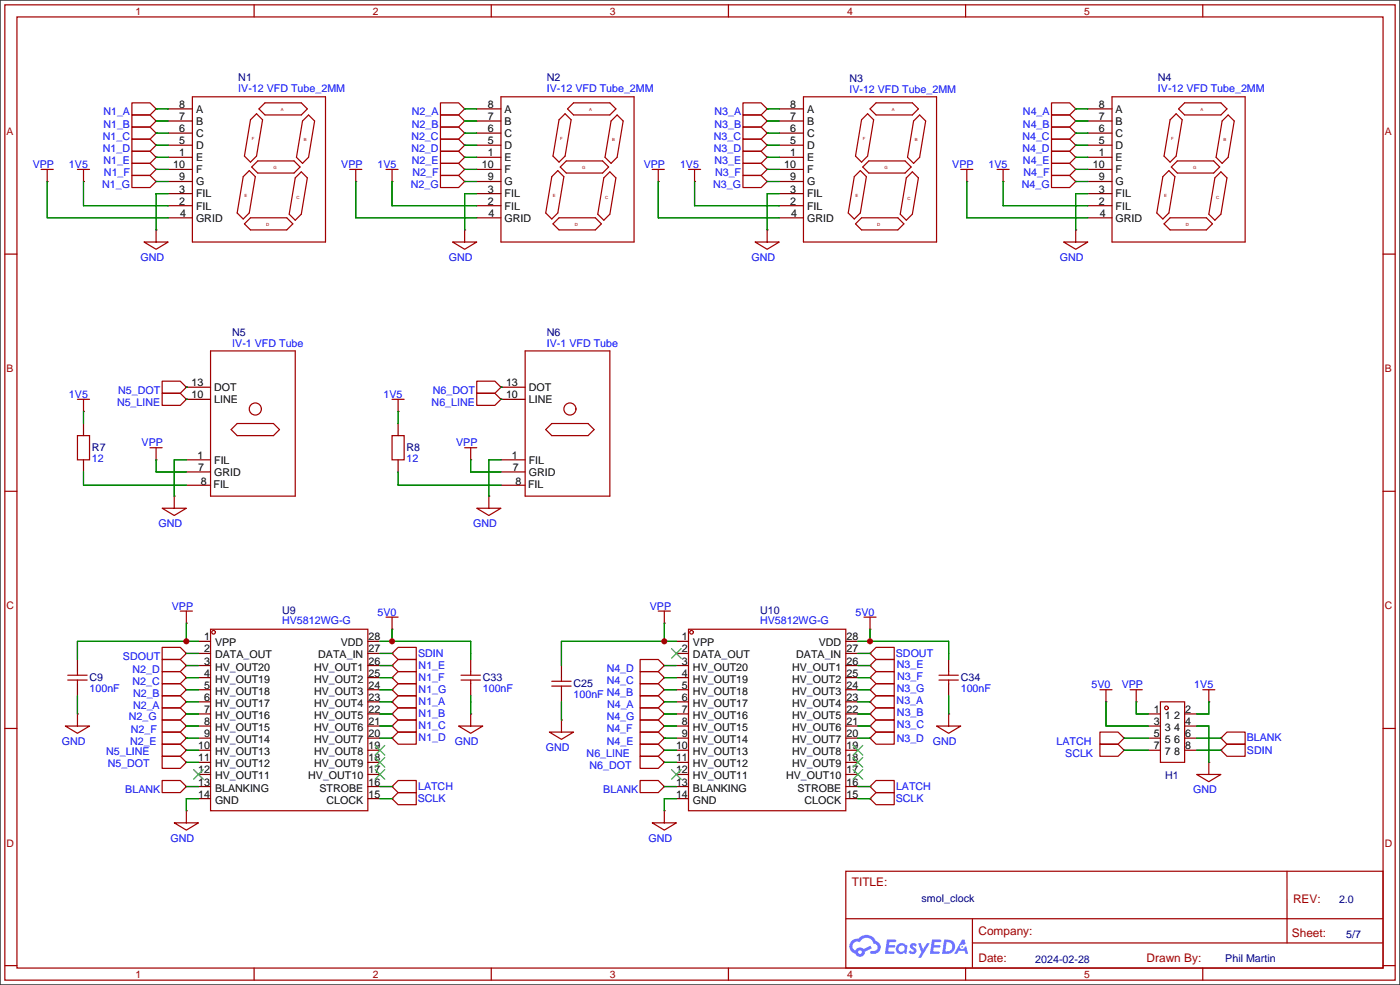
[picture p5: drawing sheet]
<svg xmlns="http://www.w3.org/2000/svg" width="294mm" height="207mm" viewBox="0 0 294 207" stroke-linecap="round" stroke-linejoin="round" font-family="sans-serif">
<path d="M0 0h293.9v206.8h-293.9z" fill="#fff" stroke="#000" stroke-width=".25"/>
<g fill="none" stroke="#a10000" stroke-width=".25">
<path d="M1 1h291.9v204.7h-291.9zM3.6 3.6h286.7v199.6h-286.7zM53.3 1v2.6M103.1 1v2.6M152.9 1v2.6M202.7 1v2.6M252.5 1v2.6M1 53.3h2.6M290.3 53.3h2.6M1 103.1h2.6M290.3 103.1h2.6M1 152.9h2.6"/>
<path d="M290.3 152.9h2.6M177.5 182.9h112.8v20.3h-112.8zM177.6 192.8h112.6M204.1 197.9h86.1M204.1 192.8v10.2M270.2 182.9v15M1 202.7h2.6M53.3 203.2v2.5M103.1 203.2v2.5M152.9 203.2v2.5M202.7 203.2v2.5M252.5 203.2v2.5"/>
<path d="M290.3 202.7h2.6"/>
</g>
<g fill="#5487ff">
<path d="M191.2 198.1l.5-.1h.4l.4 .3-.3 .4a.34 .34 0 0 0-.3-.3 .34 .34 0 0 0-.3 .2v.1a.85 .85 0 0 1 .7 .6 .85 .85 0 0 1-.3 .9l-.7 .1-.6-.4 .4-.4 .5 .3 .2-.1v-.2a.88 .88 0 0 1-.6-1.4z"/>
<path d="M192.7 198h.6l.5 1.3 .7-1.3h.7l-1.9 3h-.6l.7-1.1z"/>
<path d="M186.2 197.2h1.7l.2 .2-.1 .3-1.3 .1-.1 .6h1.1l.2 .2-.2 .3h-1.2l-.1 .8h1.3l.1 .3-.1 .2h-1.9z"/>
<path d="M195.6 197.2h1.7l.3 .2-.1 .3-1.3 .1-.1 .6h1.1l.2 .2-.3 .3h-1.1l-.1 .8h1.2l.2 .3-.2 .2h-1.9z"/>
<path d="M202 197.2h.4l.3 .9-.4 .3a.5 .5 0 0 0-.8 .2 .5 .5 0 0 0 .3 .7 .5 .5 0 0 0 .7-.5l.3-.2 .4 1.6h-.5l-.2-.6h-1.2l-.4 .6h-.6z"/>
<path d="M198.2 197.2l-.4 3h.9a1.52 1.52 0 0 0 1.8-1.5 1.52 1.52 0 0 0-1.8-1.5zM198.7 197.8a1 1 0 0 1 1.2 1 1 1 0 0 1-1.3 .9h-.2z"/>
<path d="M188.3 198.4a1.11 1.11 0 0 0 0 1.5 1.11 1.11 0 0 0 1.5 .1l.5 .2 .2-1.6-.4-.2a1.07 1.07 0 0 0-1.8 0zM188.5 199.1a.7 .7 0 0 1 1.4 0 .7 .7 0 0 1-1.4 0z"/>
<path d="M178.8 197.5a1.57 1.57 0 0 0 .7 2.7 1.04 1.04 0 0 0 1.2 .6 1.04 1.04 0 0 0 .8-1l1.5-.8-.3-.5-1.4 .7a1.06 1.06 0 0 0-1.8 .3 1 1 0 0 1-.4-1.4 1 1 0 0 1 1.4-.3 1.53 1.53 0 0 1 1.6-.9 1.53 1.53 0 0 1 1.3 1.2 .82 .82 0 0 1 .8 1 .82 .82 0 0 1-1.2 .5 .31 .31 0 0 0-.4 .3 .31 .31 0 0 0 .3 .3 1.43 1.43 0 0 0 1.9-.9 1.43 1.43 0 0 0-.9-1.8 2.26 2.26 0 0 0-3.8-.5l-.8 .2zM180.1 199.9a.4 .4 0 0 1 .8 0 .4 .4 0 0 1-.8 0z"/>
<circle cx="202" cy="198.7" r=".19"/>
</g>
<g fill="none" stroke="#a10000" stroke-width=".25">
<path d="M8.6 35.6h2.6M9.9 35.6v2.5M16.3 35.6h2.5M17.5 35.6v2.5M27.7 21.6h3.8l1.3 1.3-1.3 1.2h-3.8zM27.7 24.1h3.8l1.3 1.3-1.3 1.3h-3.8zM27.7 26.7h3.8l1.3 1.2-1.3 1.3h-3.8zM27.7 29.2h3.8l1.3 1.3-1.3 1.3h-3.8zM27.7 31.8h3.8l1.3 1.2-1.3 1.3h-3.8zM27.7 34.3h3.8l1.3 1.3-1.3 1.2h-3.8zM27.7 36.8h3.8l1.3 1.3-1.3 1.3h-3.8zM40.4 20.3h27.9v30.5h-27.9z"/>
<path d="M52.3 35.8l1.3 1.3-1.3 7.6-1.2 1.3-1.3-1.3 1.3-7.6zM52.8 35.1l1.3-1.3h7.6l1.3 1.3-1.3 1.2h-7.6zM53.8 23.9l1.3 1.2-1.3 7.7-1.2 1.2-1.3-1.2 1.3-7.7zM54.4 22.9l1.2-1.3h7.6l1.3 1.3-1.3 1.2h-7.6zM63.2 36.1l1.3 1.2-1.3 7.7-1.2 1.2-1.3-1.2 1.3-7.7zM63.5 25.4l1.3-1.3 1.2 1.3-1.2 7.6-1.3 1.3-1.3-1.3zM73.4 35.6h2.5M74.7 35.6v2.5M81 35.6h2.6M82.3 35.6v2.5M92.5 36.8h3.8l1.2 1.3-1.2 1.3h-3.8zM92.5 34.3h3.8l1.2 1.3-1.2 1.2h-3.8z"/>
<path d="M92.5 31.8h3.8l1.2 1.2-1.2 1.3h-3.8zM92.5 29.2h3.8l1.2 1.3-1.2 1.3h-3.8zM92.5 26.7h3.8l1.2 1.2-1.2 1.3h-3.8zM92.5 24.1h3.8l1.2 1.3-1.2 1.3h-3.8zM92.5 21.6h3.8l1.2 1.3-1.2 1.2h-3.8zM105.2 20.3h27.9v30.5h-27.9zM117.1 35.8l1.3 1.3-1.3 7.6-1.3 1.3-1.2-1.3 1.2-7.6zM118.6 23.9l1.3 1.2-1.3 7.7-1.3 1.2-1.2-1.2 1.2-7.7zM118.9 33.8h7.6l1.3 1.3-1.3 1.2h-7.6l-1.3-1.2zM119.1 22.9l1.3-1.3h7.6l1.3 1.3-1.3 1.2h-7.6zM126.7 37.3l1.3-1.2 1.3 1.2-1.3 7.7-1.3 1.2-1.2-1.2zM128.3 25.4l1.2-1.3 1.3 1.3-1.3 7.6-1.2 1.3-1.3-1.3z"/>
<path d="M136.9 35.6h2.5M138.2 35.6v2.5M144.5 35.6h2.6M145.8 35.6v2.5M156 36.8h3.8l1.2 1.3-1.2 1.3h-3.8zM156 34.3h3.8l1.2 1.3-1.2 1.2h-3.8zM156 31.8h3.8l1.2 1.2-1.2 1.3h-3.8zM156 29.2h3.8l1.2 1.3-1.2 1.3h-3.8zM156 26.7h3.8l1.2 1.2-1.2 1.3h-3.8zM156 24.1h3.8l1.2 1.3-1.2 1.3h-3.8zM156 21.6h3.8l1.2 1.3-1.2 1.2h-3.8zM168.7 20.3h27.9v30.5h-27.9z"/>
<path d="M180.6 35.8l1.3 1.3-1.3 7.6-1.3 1.3-1.2-1.3 1.2-7.6zM181.1 35.1l1.3-1.3h7.6l1.3 1.3-1.3 1.2h-7.6zM182.1 23.9l1.3 1.2-1.3 7.7-1.3 1.2-1.2-1.2 1.2-7.7zM182.6 22.9l1.3-1.3h7.6l1.3 1.3-1.3 1.2h-7.6zM191.5 36.1l1.3 1.2-1.3 7.7-1.3 1.2-1.2-1.2 1.2-7.7zM191.8 25.4l1.2-1.3 1.3 1.3-1.3 7.6-1.2 1.3-1.3-1.3zM201.7 35.6h2.5M202.9 35.6v2.5M209.3 35.6h2.5M210.6 35.6v2.5M220.7 36.8h3.8l1.3 1.3-1.3 1.3h-3.8zM220.7 34.3h3.8l1.3 1.3-1.3 1.2h-3.8z"/>
<path d="M220.7 31.8h3.8l1.3 1.2-1.3 1.3h-3.8zM220.7 29.2h3.8l1.3 1.3-1.3 1.3h-3.8zM220.7 26.7h3.8l1.3 1.2-1.3 1.3h-3.8zM220.7 24.1h3.8l1.3 1.3-1.3 1.3h-3.8zM220.7 21.6h3.8l1.3 1.3-1.3 1.2h-3.8zM233.4 20.3h28v30.5h-28zM244.1 37.1l1.3-1.3 1.2 1.3-1.2 7.6-1.3 1.3-1.3-1.3zM246.9 23.9l1.3 1.2-1.3 7.7-1.3 1.2-1.3-1.2 1.3-7.7zM247.1 33.8h7.7l1.2 1.3-1.2 1.2h-7.7l-1.2-1.2zM248.7 21.6h7.6l1.3 1.3-1.3 1.2h-7.6l-1.3-1.2zM256.3 36.1l1.3 1.2-1.3 7.7-1.3 1.2-1.3-1.2 1.3-7.7zM257.8 24.1l1.3 1.3-1.3 7.6-1.3 1.3-1.2-1.3 1.2-7.6z"/>
<path d="M30.2 50.8h5.1l-2.5 1.5zM32.8 48.3v2.5M52.6 45.7h7.6l1.3 1.3-1.3 1.3h-7.6l-1.3-1.3zM95 50.8h5.1l-2.6 1.5zM97.5 48.3v2.5M116.1 47l1.2-1.3h7.7l1.2 1.3-1.2 1.3h-7.7zM158.5 50.8h5.1l-2.6 1.5zM161 48.3v2.5M180.8 45.7h7.7l1.2 1.3-1.2 1.3h-7.7l-1.2-1.3zM223.3 50.8h5l-2.5 1.5zM225.8 48.3v2.5M245.6 45.7h7.6l1.3 1.3-1.3 1.3h-7.6l-1.3-1.3z"/>
<path d="M44.2 73.7h17.8v30.4h-17.8zM110.2 73.7h17.8v30.4h-17.8zM16.3 91.4h2.5v5.1h-2.5zM16.3 83.8h2.5M17.5 83.8v2.6M31.5 94h2.5M32.8 94v2.5M34 82.6h3.8l1.3 1.2-1.3 1.3h-3.8zM34 80h3.8l1.3 1.3-1.3 1.3h-3.8zM48.5 90.2l1.3-1.3h7.6l1.3 1.3-1.3 1.2h-7.6zM82.3 91.4h2.5v5.1h-2.5zM82.3 83.8h2.5"/>
<path d="M83.6 83.8v2.6M97.5 94h2.6M98.8 94v2.5M100.1 82.6h3.8l1.3 1.2-1.3 1.3h-3.8zM100.1 80h3.8l1.3 1.3-1.3 1.3h-3.8zM114.6 90.2l1.2-1.3h7.6l1.3 1.3-1.3 1.2h-7.6zM34 106.7h5.1l-2.5 1.5zM36.6 104.1v2.6M100.1 106.7h5.1l-2.6 1.5zM102.6 104.1v2.6M34 135.9h3.8l1.3 1.3-1.3 1.2h-3.8zM34 138.4h3.8l1.3 1.3-1.3 1.3h-3.8z"/>
<path d="M37.8 128.3h2.6M39.1 128.3v2.5M44.2 132.1h33v38.1h-33zM81 129.5h2.6M82.3 139.7l1.3-1.3h3.8v2.6h-3.8zM82.3 137.2l1.3-1.3h3.8v2.5h-3.8zM82.3 129.5v2.6M134.4 138.4h3.8l1.2 1.3-1.2 1.3h-3.8zM138.2 128.3h2.5M139.4 128.3v2.5M144.5 132.1h33v38.1h-33zM181.4 129.5h2.5"/>
<path d="M182.6 137.2l1.3-1.3h3.8v2.5h-3.8zM182.6 139.7l1.3-1.3h3.8v2.6h-3.8zM182.6 129.5v2.6M13.7 152.4h5.1l-2.5 1.5zM14.2 142.7h4.1M14.2 141.7h4.1M16.3 141v.7M16.3 142.7v.8M16.3 149.9v2.5M34 153.7h3.8l1.3 1.2-1.3 1.3h-3.8zM34 151.1h3.8l1.3 1.3-1.3 1.3h-3.8zM34 148.6h3.8l1.3 1.3-1.3 1.2h-3.8z"/>
<path d="M34 141h3.8l1.3 1.2-1.3 1.3h-3.8zM34 143.5h3.8l1.3 1.3-1.3 1.3h-3.8zM34 146.1h3.8l1.3 1.2-1.3 1.3h-3.8zM34 156.2h3.8l1.3 1.3-1.3 1.3h-3.8zM34 158.8h3.8l1.3 1.2-1.3 1.3h-3.8zM82.3 142.2l1.3-1.2h3.8v2.5h-3.8zM82.3 144.8l1.3-1.3h3.8v2.6h-3.8zM82.3 154.9l1.3-1.2h3.8v2.5h-3.8zM82.3 149.9l1.3-1.3h3.8v2.5h-3.8zM82.3 152.4l1.3-1.3h3.8v2.6h-3.8zM82.3 147.3l1.3-1.2h3.8v2.5h-3.8zM96.3 152.4h5l-2.5 1.5z"/>
<path d="M96.8 142.7h4M96.8 141.7h4M98.8 141v.7M98.8 142.7v.8M98.8 149.9v2.5M115.3 153.7h5.1l-2.5 1.5zM115.8 144h4.1M115.8 143h4.1M117.9 142.2v.8M117.9 144v.8M117.9 151.1v2.6M134.4 153.7h3.8l1.2 1.2-1.2 1.3h-3.8z"/>
<path d="M134.4 151.1h3.8l1.2 1.3-1.2 1.3h-3.8zM134.4 148.6h3.8l1.2 1.3-1.2 1.2h-3.8zM134.4 146.1h3.8l1.2 1.2-1.2 1.3h-3.8zM134.4 143.5h3.8l1.2 1.3-1.2 1.3h-3.8zM134.4 141h3.8l1.2 1.2-1.2 1.3h-3.8zM134.4 156.2h3.8l1.2 1.3-1.2 1.3h-3.8zM134.4 158.8h3.8l1.2 1.2-1.2 1.3h-3.8zM182.6 152.4l1.3-1.3h3.8v2.6h-3.8zM182.6 149.9l1.3-1.3h3.8v2.5h-3.8zM182.6 147.3l1.3-1.2h3.8v2.5h-3.8zM182.6 144.8l1.3-1.3h3.8v2.6h-3.8zM182.6 142.2l1.3-1.2h3.8v2.5h-3.8z"/>
<path d="M182.6 154.9l1.3-1.2h3.8v2.5h-3.8zM196.6 152.4h5.1l-2.6 1.5zM197.1 142.7h4.1M197.1 141.7h4.1M199.1 141v.7M199.1 142.7v.8M199.1 149.9v2.5M230.9 156.2h3.8l1.3 1.3-1.3 1.3h-3.8zM230.9 153.7h3.8l1.3 1.2-1.3 1.3h-3.8zM230.9 144.8h2.5M232.2 144.8v2.5M237.2 144.8h2.6"/>
<path d="M238.5 144.8v2.5M243.6 147.3h5.1v12.7h-5.1zM252.5 144.8h2.5M253.7 144.8v2.5M256.3 157.5l1.3-1.3h3.8v2.6h-3.8zM256.3 154.9l1.3-1.2h3.8v2.5h-3.8zM34 163.8h3.8l1.3 1.3-1.3 1.3h-3.8zM36.6 172.7h5.1l-2.6 1.5zM39.1 170.2v2.5M82.3 167.6l1.3-1.2h3.8v2.5h-3.8zM82.3 165.1l1.3-1.3h3.8v2.6h-3.8zM134.4 163.8h3.8l1.2 1.3-1.2 1.3h-3.8z"/>
<path d="M136.9 172.7h5.1l-2.6 1.5zM139.4 170.2v2.5M182.6 167.6l1.3-1.2h3.8v2.5h-3.8zM182.6 165.1l1.3-1.3h3.8v2.6h-3.8zM251.2 162.6h5.1l-2.6 1.5zM253.7 160v2.6"/>
<circle cx="53.6" cy="85.9" r="1.27"/>
<circle cx="119.6" cy="85.9" r="1.27"/>
<circle cx="44.8" cy="132.7" r=".38"/>
<circle cx="145.2" cy="132.7" r=".38"/>
<circle cx="244.9" cy="148.6" r=".38"/>
</g>
<g fill="none" stroke="#870000" stroke-width=".25">
<path d="M9.9 38.1h.1M17.5 38.1h.1M32.8 22.9h.1M32.8 25.4h.1M32.8 27.9h.1M32.8 30.5h.1M32.8 33h.1M32.8 35.6h.1M32.8 38.1h.1M35.3 22.9h5.1M35.3 25.4h5.1M35.3 27.9h5.1"/>
<path d="M35.3 30.5h5.1M35.3 33h5.1M35.3 35.6h5.1M35.3 38.1h5.1M74.7 38.1h.1M82.3 38.1h.1M97.5 38.1h.1M97.5 35.6h.1M97.5 33h.1M97.5 30.5h.1M97.5 27.9h.1M97.5 25.4h.1"/>
<path d="M97.5 22.9h.1M100.1 22.9h5.1M100.1 25.4h5.1M100.1 27.9h5.1M100.1 30.5h5.1M100.1 33h5.1M100.1 35.6h5.1M100.1 38.1h5.1M138.2 38.1h.1M145.8 38.1h.1M161 38.1h.1M161 35.6h.1"/>
<path d="M161 33h.1M161 30.5h.1M161 27.9h.1M161 25.4h.1M161 22.9h.1M163.6 22.9h5.1M163.6 25.4h5.1M163.6 27.9h5.1M163.6 30.5h5.1M163.6 33h5.1M163.6 35.6h5.1M163.6 38.1h5.1"/>
<path d="M202.9 38.1h.1M210.6 38.1h.1M225.8 38.1h.1M225.8 35.6h.1M225.8 33h.1M225.8 30.5h.1M225.8 27.9h.1M225.8 25.4h.1M225.8 22.9h.1M228.3 22.9h5.1M228.3 25.4h5.1M228.3 27.9h5.1"/>
<path d="M228.3 30.5h5.1M228.3 33h5.1M228.3 35.6h5.1M228.3 38.1h5.1M32.8 48.3h.1M35.3 40.6h5.1M35.3 43.2h5.1M35.3 45.7h5.1M97.5 48.3h.1M100.1 40.6h5.1M100.1 43.2h5.1M100.1 45.7h5.1"/>
<path d="M161 48.3h.1M163.6 40.6h5.1M163.6 43.2h5.1M163.6 45.7h5.1M225.8 48.3h.1M228.3 40.6h5.1M228.3 43.2h5.1M228.3 45.7h5.1M17.5 86.4h.1M17.5 88.9v2.5M17.5 96.5v2.6M32.8 96.5h.1"/>
<path d="M39.1 83.8h.1M39.1 81.3h.1M39.1 81.3h5.1M39.1 83.8h5.1M39.1 96.5h5.1M39.1 99.1h5.1M83.6 86.4h.1M83.6 88.9v2.5M83.6 96.5v2.6M98.8 96.5h.1M105.2 83.8h.1M105.2 81.3h.1"/>
<path d="M105.2 81.3h5M105.2 83.8h5M105.2 96.5h5M105.2 99.1h5M36.6 104.1h.1M39.1 101.9h5.1M102.6 104.1h.1M105.2 101.9h5M16.3 138.4v2.6M39.1 137.2h.1M39.1 130.8h.1M39.1 139.7h.1"/>
<path d="M41.7 134.6h2.5M41.7 137.2h2.5M41.7 139.7h2.5M77.2 134.6h2.6M77.2 137.2h2.6M77.2 139.7h2.6M82.3 139.7h.1M82.3 137.2h.1M82.3 132.1h.1M98.8 138.4v2.6M117.9 139.7v2.5M139.4 130.8h.1"/>
<path d="M139.4 139.7h.1M142 134.6h2.5M142 137.2h2.5M142 139.7h2.5M177.5 134.6h2.6M177.5 137.2h2.6M177.5 139.7h2.6M182.6 137.2h.1M182.6 132.1h.1M182.6 139.7h.1M199.1 138.4v2.6M16.3 149.9h.1"/>
<path d="M16.3 143.5v2.6M39.1 154.9h.1M39.1 152.4h.1M39.1 149.9h.1M39.1 142.2h.1M39.1 144.8h.1M39.1 147.3h.1M39.1 157.5h.1M41.7 142.2h2.5M41.7 144.8h2.5M41.7 147.3h2.5M41.7 149.9h2.5"/>
<path d="M41.7 152.4h2.5M41.7 154.9h2.5M41.7 157.5h2.5M77.2 142.2h2.6M77.2 144.8h2.6M77.2 147.3h2.6M77.2 149.9h2.6M77.2 152.4h2.6M77.2 154.9h2.6M77.2 157.5h2.6M82.3 142.2h.1M82.3 144.8h.1"/>
<path d="M82.3 154.9h.1M82.3 149.9h.1M82.3 152.4h.1M82.3 147.3h.1M98.8 149.9h.1M98.8 143.5v2.6M117.9 151.1h.1M117.9 144.8v2.5M139.4 154.9h.1M139.4 152.4h.1M139.4 149.9h.1M139.4 147.3h.1"/>
<path d="M139.4 144.8h.1M139.4 142.2h.1M139.4 157.5h.1M142 142.2h2.5M142 144.8h2.5M142 147.3h2.5M142 149.9h2.5M142 152.4h2.5M142 154.9h2.5M142 157.5h2.5M177.5 142.2h2.6M177.5 144.8h2.6"/>
<path d="M177.5 147.3h2.6M177.5 149.9h2.6M177.5 152.4h2.6M177.5 154.9h2.6M177.5 157.5h2.6M182.6 152.4h.1M182.6 149.9h.1M182.6 147.3h.1M182.6 144.8h.1M182.6 142.2h.1M182.6 154.9h.1M199.1 149.9h.1"/>
<path d="M199.1 143.5v2.6M232.2 147.3h.1M236 157.5h.1M236 154.9h.1M238.5 147.3h.1M241 149.9h2.6M241 152.4h2.6M241 154.9h2.6M241 157.5h2.6M248.7 149.9h2.5M248.7 152.4h2.5M248.7 154.9h2.5"/>
<path d="M248.7 157.5h2.5M253.7 147.3h.1M256.3 157.5h.1M256.3 154.9h.1M39.1 165.1h.1M39.1 170.2h.1M39.1 160h.1M41.7 160h2.5M41.7 162.6h2.5M41.7 165.1h2.5M41.7 167.6h2.5M77.2 160h2.6"/>
<path d="M77.2 162.6h2.6M77.2 165.1h2.6M77.2 167.6h2.6M82.3 167.6h.1M82.3 165.1h.1M139.4 165.1h.1M139.4 170.2h.1M139.4 160h.1M142 160h2.5M142 162.6h2.5M142 165.1h2.5M142 167.6h2.5"/>
<path d="M177.5 160h2.6M177.5 162.6h2.6M177.5 165.1h2.6M177.5 167.6h2.6M182.6 167.6h.1M182.6 165.1h.1M253.7 160h.1"/>
</g>
<g fill="none" stroke="#3c3" stroke-width=".25">
<path d="M141 136.1l2 2.1M143 136.1l-2 2.1M78.7 159l2.1 2M78.7 156.5l2.1 2M80.8 159l-2.1 2M80.8 156.5l-2.1 2M179.1 159l2 2M179.1 156.5l2 2M181.1 159l-2 2M181.1 156.5l-2 2M40.6 161.5l2.1 2.1M42.7 161.5l-2.1 2.1"/>
<path d="M78.7 161.5l2.1 2.1M80.8 161.5l-2.1 2.1M141 161.5l2 2.1M143 161.5l-2 2.1M179.1 161.5l2 2.1M181.1 161.5l-2 2.1"/>
</g>
<g fill="none" stroke="#008700" stroke-width=".25">
<path d="M9.9 38.1v7.6h25.4M17.5 38.1v5.1h17.8M32.8 38.1h2.5M32.8 35.6h2.5M32.8 33h2.5M32.8 30.5h2.5M32.8 27.9h2.5M32.8 25.4h2.5M32.8 22.9h2.5M74.7 38.1v7.6h25.4M82.3 38.1v5.1h17.8M97.5 38.1h2.6"/>
<path d="M97.5 35.6h2.6M97.5 33h2.6M97.5 30.5h2.6M97.5 27.9h2.6M97.5 25.4h2.6M97.5 22.9h2.6M138.2 38.1v7.6h25.4M145.8 38.1v5.1h17.8M161 38.1h2.6M161 35.6h2.6M161 33h2.6M161 30.5h2.6"/>
<path d="M161 27.9h2.6M161 25.4h2.6M161 22.9h2.6M202.9 38.1v7.6h25.4M210.6 38.1v5.1h17.7M225.8 38.1h2.5M225.8 35.6h2.5M225.8 33h2.5M225.8 30.5h2.5M225.8 27.9h2.5M225.8 25.4h2.5M225.8 22.9h2.5"/>
<path d="M35.3 40.6h-2.5v7.7M100.1 40.6h-2.6v7.7M163.6 40.6h-2.6v7.7M228.3 40.6h-2.5v7.7M17.5 86.4v2.5M17.5 99.1v2.8h21.6M32.8 96.5v2.6h6.3M39.1 81.3h.1M39.1 83.8h.1M39.1 96.5h-2.5v7.6M83.6 86.4v2.5M83.6 99.1v2.8h21.6"/>
<path d="M98.8 96.5v2.6h6.4M105.2 81.3h.1M105.2 83.8h.1M105.2 96.5h-2.6v7.6M39.1 139.7h2.6M39.1 137.2h2.6M39.1 130.8v3.8M41.7 134.6h-25.4v3.8M79.8 134.6h19v3.8M79.8 139.7h2.5M79.8 137.2h2.5M82.3 132.1v2.5"/>
<path d="M139.4 139.7h2.6M139.4 130.8v3.8M142 134.6h-24.1v5.1M180.1 139.7h2.5M180.1 137.2h2.5M180.1 134.6h19v3.8M182.6 132.1v2.5M16.3 146.1v3.8M39.1 154.9h2.6M39.1 152.4h2.6M39.1 149.9h2.6M39.1 147.3h2.6"/>
<path d="M39.1 142.2h2.6M39.1 144.8h2.6M39.1 157.5h2.6M79.8 154.9h2.5M79.8 152.4h2.5M79.8 149.9h2.5M79.8 147.3h2.5M79.8 142.2h2.5M79.8 144.8h2.5M98.8 146.1v3.8M117.9 147.3v3.8M139.4 154.9h2.6"/>
<path d="M139.4 152.4h2.6M139.4 149.9h2.6M139.4 147.3h2.6M139.4 142.2h2.6M139.4 144.8h2.6M139.4 157.5h2.6M180.1 154.9h2.5M180.1 152.4h2.5M180.1 149.9h2.5M180.1 147.3h2.5M180.1 142.2h2.5M180.1 144.8h2.5"/>
<path d="M199.1 146.1v3.8M232.2 147.3v5.1h8.8M236 154.9h5M236 157.5h5M238.5 147.3v2.6h2.5M251.2 154.9h5.1M251.2 152.4h2.5v7.6M251.2 157.5h5.1M253.7 147.3v2.6h-2.5M39.1 165.1h2.6M39.1 160h2.6M41.7 167.6h-2.6v2.6"/>
<path d="M79.8 165.1h2.5M79.8 167.6h2.5M139.4 165.1h2.6M139.4 160h2.6M142 167.6h-2.6v2.6M180.1 165.1h2.5M180.1 167.6h2.5"/>
</g>
<g fill="#c00">
<circle cx="39.1" cy="134.6" r=".63"/>
<circle cx="82.3" cy="134.6" r=".63"/>
<circle cx="139.4" cy="134.6" r=".63"/>
<circle cx="182.6" cy="134.6" r=".63"/>
</g>
<g font-size="2.5" fill="#a00000">
<text x="178.8" y="186.1">TITLE:</text>
<text x="271.4" y="189.4">REV:</text>
<text x="205.4" y="196.3">Company:</text>
<text x="271.2" y="196.7">Sheet:</text>
<text x="205.4" y="201.8">Date:</text>
<text x="240.7" y="201.9">Drawn By:</text>
</g>
<g font-size="2.2" fill="#a00000">
<text x="28.4" y="3.1">1</text>
<text x="78.2" y="3.1">2</text>
<text x="128" y="3.1">3</text>
<text x="177.8" y="3.1">4</text>
<text x="227.6" y="3.1">5</text>
<text x="1.4" y="28.4">A</text>
<text x="290.7" y="28.4">A</text>
<text x="1.4" y="78.1">B</text>
<text x="290.7" y="78.1">B</text>
<text x="1.4" y="127.9">C</text>
<text x="290.7" y="127.9">C</text>
<text x="1.4" y="177.7">D</text>
<text x="290.7" y="177.7">D</text>
<text x="28.4" y="205.3">1</text>
<text x="78.2" y="205.3">2</text>
<text x="128" y="205.3">3</text>
<text x="177.8" y="205.3">4</text>
<text x="227.6" y="205.3">5</text>
</g>
<g font-size="2.2" fill="#000080">
<text x="50" y="17">N1</text>
<text x="114.8" y="17">N2</text>
<text x="178.3" y="17.1">N3</text>
<text x="243.1" y="17">N4</text>
<text x="48.8" y="70.5">N5</text>
<text x="114.8" y="70.5">N6</text>
<text x="19.3" y="94.7">R7</text>
<text x="85.3" y="94.7">R8</text>
<text x="59.2" y="128.8">U9</text>
<text x="159.5" y="128.8">U10</text>
<text x="18.8" y="143">C9</text>
<text x="101.3" y="143">C33</text>
<text x="201.7" y="143">C34</text>
<text x="120.4" y="144.2">C25</text>
<text x="244.6" y="163.4">H1</text>
<text x="193.5" y="189.4">smol_clock</text>
<text x="281.1" y="189.5">2.0</text>
<text x="282.6" y="197">5/7</text>
<text x="217.3" y="202">2024-02-28</text>
<text x="257.2" y="202">Phil Martin</text>
</g>
<g font-size="2.2">
<text x="37.6" y="22.6">8</text>
<text x="41.1" y="23.7">A</text>
<text x="102.4" y="22.6">8</text>
<text x="105.9" y="23.7">A</text>
<text x="165.9" y="22.6">8</text>
<text x="169.4" y="23.7">A</text>
<text x="230.7" y="22.6">8</text>
<text x="234.2" y="23.7">A</text>
<text x="37.6" y="25.2">7</text>
<text x="37.6" y="27.7">6</text>
<text x="41.1" y="26.2">B</text>
<text x="41.1" y="28.7">C</text>
<text x="102.4" y="25.2">7</text>
<text x="102.4" y="27.7">6</text>
<text x="105.9" y="26.2">B</text>
<text x="105.9" y="28.7">C</text>
<text x="165.9" y="25.2">7</text>
<text x="165.9" y="27.7">6</text>
<text x="169.4" y="26.2">B</text>
<text x="169.4" y="28.7">C</text>
<text x="230.7" y="25.2">7</text>
<text x="230.7" y="27.7">6</text>
<text x="234.2" y="26.2">B</text>
<text x="234.2" y="28.7">C</text>
<text x="36.4" y="35.3">10</text>
<text x="37.6" y="30.3">5</text>
<text x="37.6" y="32.8">1</text>
<text x="41.1" y="31.3">D</text>
<text x="41.1" y="33.8">E</text>
<text x="101.1" y="35.3">10</text>
<text x="102.4" y="30.3">5</text>
<text x="102.4" y="32.8">1</text>
<text x="105.9" y="31.3">D</text>
<text x="105.9" y="33.8">E</text>
<text x="164.6" y="35.3">10</text>
<text x="165.9" y="30.3">5</text>
<text x="165.9" y="32.8">1</text>
<text x="169.4" y="31.3">D</text>
<text x="169.4" y="33.8">E</text>
<text x="229.4" y="35.3">10</text>
<text x="230.7" y="30.3">5</text>
<text x="230.7" y="32.8">1</text>
<text x="234.2" y="31.3">D</text>
<text x="234.2" y="33.8">E</text>
<text x="37.6" y="37.9">9</text>
<text x="37.6" y="40.4">3</text>
<text x="41.1" y="36.4">F</text>
<text x="41.1" y="38.9">G</text>
<text x="41.1" y="41.4">FIL</text>
<text x="102.4" y="37.9">9</text>
<text x="102.4" y="40.4">3</text>
<text x="105.9" y="36.4">F</text>
<text x="105.9" y="38.9">G</text>
<text x="105.9" y="41.4">FIL</text>
<text x="165.9" y="37.9">9</text>
<text x="165.9" y="40.4">3</text>
<text x="169.4" y="36.4">F</text>
<text x="169.4" y="38.9">G</text>
<text x="169.4" y="41.4">FIL</text>
<text x="230.7" y="37.9">9</text>
<text x="230.7" y="40.4">3</text>
<text x="234.2" y="36.4">F</text>
<text x="234.2" y="38.9">G</text>
<text x="234.2" y="41.4">FIL</text>
<text x="37.6" y="43">2</text>
<text x="37.8" y="45.5">4</text>
<text x="41.1" y="44">FIL</text>
<text x="41.1" y="46.5">GRID</text>
<text x="102.4" y="43">2</text>
<text x="102.6" y="45.5">4</text>
<text x="105.9" y="44">FIL</text>
<text x="105.9" y="46.5">GRID</text>
<text x="165.9" y="43">2</text>
<text x="166.1" y="45.5">4</text>
<text x="169.4" y="44">FIL</text>
<text x="169.4" y="46.5">GRID</text>
<text x="230.7" y="43">2</text>
<text x="230.8" y="45.5">4</text>
<text x="234.2" y="44">FIL</text>
<text x="234.2" y="46.5">GRID</text>
<text x="40.2" y="81.1">13</text>
<text x="40.2" y="83.6">10</text>
<text x="45" y="82.1">DOT</text>
<text x="106.2" y="81.1">13</text>
<text x="106.2" y="83.6">10</text>
<text x="111" y="82.1">DOT</text>
<text x="45" y="84.6">LINE</text>
<text x="111" y="84.6">LINE</text>
<text x="41.4" y="96.3">1</text>
<text x="41.6" y="98.8">7</text>
<text x="42.1" y="101.7">8</text>
<text x="45" y="97.3">FIL</text>
<text x="45" y="99.9">GRID</text>
<text x="107.5" y="96.3">1</text>
<text x="107.7" y="98.8">7</text>
<text x="108.2" y="101.7">8</text>
<text x="111" y="97.3">FIL</text>
<text x="111" y="99.9">GRID</text>
<text x="44.8" y="102.4">FIL</text>
<text x="110.9" y="102.4">FIL</text>
<text x="42.8" y="134.4">1</text>
<text x="42.8" y="136.9">2</text>
<text x="45.1" y="135.7">VPP</text>
<text x="71.5" y="135.7">VDD</text>
<text x="77.3" y="136.9">27</text>
<text x="77.3" y="134.4">28</text>
<text x="143.2" y="134.4">1</text>
<text x="143.2" y="136.9">2</text>
<text x="145.5" y="135.7">VPP</text>
<text x="171.9" y="135.7">VDD</text>
<text x="177.7" y="136.9">27</text>
<text x="177.7" y="134.4">28</text>
<text x="42.8" y="139.5">3</text>
<text x="42.8" y="142">4</text>
<text x="45.1" y="138.2">DATA_OUT</text>
<text x="45.1" y="140.8">HV_OUT20</text>
<text x="45.1" y="143.3">HV_OUT19</text>
<text x="65.9" y="143.3">HV_OUT2</text>
<text x="65.9" y="140.8">HV_OUT1</text>
<text x="66.8" y="138.2">DATA_IN</text>
<text x="77.3" y="142">25</text>
<text x="77.3" y="139.5">26</text>
<text x="143.2" y="139.5">3</text>
<text x="143.2" y="142">4</text>
<text x="145.5" y="138.2">DATA_OUT</text>
<text x="145.5" y="140.8">HV_OUT20</text>
<text x="145.5" y="143.3">HV_OUT19</text>
<text x="166.3" y="143.3">HV_OUT2</text>
<text x="166.3" y="140.8">HV_OUT1</text>
<text x="167.1" y="138.2">DATA_IN</text>
<text x="177.7" y="142">25</text>
<text x="177.7" y="139.5">26</text>
<text x="42.8" y="144.6">5</text>
<text x="42.8" y="147.1">6</text>
<text x="42.8" y="149.6">7</text>
<text x="45.1" y="145.8">HV_OUT18</text>
<text x="45.1" y="148.4">HV_OUT17</text>
<text x="65.9" y="148.4">HV_OUT4</text>
<text x="65.9" y="145.8">HV_OUT3</text>
<text x="77.3" y="149.6">22</text>
<text x="77.3" y="147.1">23</text>
<text x="77.3" y="144.6">24</text>
<text x="143.2" y="144.6">5</text>
<text x="143.2" y="147.1">6</text>
<text x="143.2" y="149.6">7</text>
<text x="145.5" y="145.8">HV_OUT18</text>
<text x="145.5" y="148.4">HV_OUT17</text>
<text x="166.3" y="148.4">HV_OUT4</text>
<text x="166.3" y="145.8">HV_OUT3</text>
<text x="177.7" y="149.6">22</text>
<text x="177.7" y="147.1">23</text>
<text x="177.7" y="144.6">24</text>
<text x="242.2" y="149.6">1</text>
<text x="248.8" y="149.6">2</text>
<text x="42.8" y="152.2">8</text>
<text x="42.8" y="154.7">9</text>
<text x="45.1" y="150.9">HV_OUT16</text>
<text x="45.1" y="153.5">HV_OUT15</text>
<text x="45.1" y="156">HV_OUT14</text>
<text x="65.9" y="156">HV_OUT7</text>
<text x="65.9" y="153.5">HV_OUT6</text>
<text x="65.9" y="150.9">HV_OUT5</text>
<text x="77.3" y="154.7">20</text>
<text x="77.3" y="152.2">21</text>
<text x="143.2" y="152.2">8</text>
<text x="143.2" y="154.7">9</text>
<text x="145.5" y="150.9">HV_OUT16</text>
<text x="145.5" y="153.5">HV_OUT15</text>
<text x="145.5" y="156">HV_OUT14</text>
<text x="166.3" y="156">HV_OUT7</text>
<text x="166.3" y="153.5">HV_OUT6</text>
<text x="166.3" y="150.9">HV_OUT5</text>
<text x="177.7" y="154.7">20</text>
<text x="177.7" y="152.2">21</text>
<text x="242.2" y="152.2">3</text>
<text x="242.2" y="154.7">5</text>
<text x="244.5" y="150.9">1</text>
<text x="244.5" y="153.5">3</text>
<text x="244.5" y="156">5</text>
<text x="246.5" y="156">6</text>
<text x="246.5" y="153.5">4</text>
<text x="246.5" y="150.9">2</text>
<text x="248.8" y="154.7">6</text>
<text x="248.8" y="152.2">4</text>
<text x="41.6" y="157.3">10</text>
<text x="41.6" y="159.8">11</text>
<text x="45.1" y="158.5">HV_OUT13</text>
<text x="45.1" y="161.1">HV_OUT12</text>
<text x="65.9" y="161.1">HV_OUT9</text>
<text x="65.9" y="158.5">HV_OUT8</text>
<text x="77.3" y="159.8">18</text>
<text x="77.3" y="157.3">19</text>
<text x="141.9" y="157.3">10</text>
<text x="141.9" y="159.8">11</text>
<text x="145.5" y="158.5">HV_OUT13</text>
<text x="145.5" y="161.1">HV_OUT12</text>
<text x="166.3" y="161.1">HV_OUT9</text>
<text x="166.3" y="158.5">HV_OUT8</text>
<text x="177.7" y="159.8">18</text>
<text x="177.7" y="157.3">19</text>
<text x="242.2" y="157.3">7</text>
<text x="244.5" y="158.5">7</text>
<text x="246.5" y="158.5">8</text>
<text x="248.8" y="157.3">8</text>
<text x="41.6" y="162.3">12</text>
<text x="41.6" y="164.9">13</text>
<text x="41.6" y="167.4">14</text>
<text x="45.1" y="163.6">HV_OUT11</text>
<text x="45.1" y="166.2">BLANKING</text>
<text x="64.7" y="163.6">HV_OUT10</text>
<text x="67.1" y="166.2">STROBE</text>
<text x="77.3" y="167.4">15</text>
<text x="77.3" y="164.9">16</text>
<text x="77.3" y="162.3">17</text>
<text x="141.9" y="162.3">12</text>
<text x="141.9" y="164.9">13</text>
<text x="141.9" y="167.4">14</text>
<text x="145.5" y="163.6">HV_OUT11</text>
<text x="145.5" y="166.2">BLANKING</text>
<text x="165" y="163.6">HV_OUT10</text>
<text x="167.4" y="166.2">STROBE</text>
<text x="177.7" y="167.4">15</text>
<text x="177.7" y="164.9">16</text>
<text x="177.7" y="162.3">17</text>
<text x="45.1" y="168.7">GND</text>
<text x="68.6" y="168.7">CLOCK</text>
<text x="145.5" y="168.7">GND</text>
<text x="168.9" y="168.7">CLOCK</text>
</g>
<g font-size="2.2" fill="#00f">
<text x="50" y="19.3">IV-12 VFD Tube_2MM</text>
<text x="114.8" y="19.3">IV-12 VFD Tube_2MM</text>
<text x="178.3" y="19.5">IV-12 VFD Tube_2MM</text>
<text x="243.1" y="19.3">IV-12 VFD Tube_2MM</text>
<text x="21.6" y="29.3">N1_C</text>
<text x="21.7" y="24.2">N1_A</text>
<text x="21.7" y="26.8">N1_B</text>
<text x="86.3" y="29.3">N2_C</text>
<text x="86.5" y="26.8">N2_B</text>
<text x="86.5" y="24.2">N2_A</text>
<text x="149.8" y="29.3">N3_C</text>
<text x="150" y="26.8">N3_B</text>
<text x="150" y="24.2">N3_A</text>
<text x="214.6" y="29.3">N4_C</text>
<text x="214.7" y="26.8">N4_B</text>
<text x="214.7" y="24.2">N4_A</text>
<text x="6.9" y="35.2">VPP</text>
<text x="14.5" y="35.2">1V5</text>
<text x="21.6" y="31.9">N1_D</text>
<text x="21.7" y="34.4">N1_E</text>
<text x="71.6" y="35.2">VPP</text>
<text x="79.2" y="35.2">1V5</text>
<text x="86.3" y="31.9">N2_D</text>
<text x="86.5" y="34.4">N2_E</text>
<text x="135.1" y="35.2">VPP</text>
<text x="142.7" y="35.2">1V5</text>
<text x="149.8" y="31.9">N3_D</text>
<text x="150" y="34.4">N3_E</text>
<text x="199.9" y="35.2">VPP</text>
<text x="207.5" y="35.2">1V5</text>
<text x="214.6" y="31.9">N4_D</text>
<text x="214.7" y="34.4">N4_E</text>
<text x="21.5" y="39.5">N1_G</text>
<text x="21.8" y="36.9">N1_F</text>
<text x="86.2" y="39.5">N2_G</text>
<text x="86.6" y="36.9">N2_F</text>
<text x="149.7" y="39.5">N3_G</text>
<text x="150.1" y="36.9">N3_F</text>
<text x="214.5" y="39.5">N4_G</text>
<text x="214.9" y="36.9">N4_F</text>
<text x="29.5" y="54.8">GND</text>
<text x="94.2" y="54.8">GND</text>
<text x="157.7" y="54.8">GND</text>
<text x="222.5" y="54.8">GND</text>
<text x="48.8" y="72.8">IV-1 VFD Tube</text>
<text x="114.8" y="72.8">IV-1 VFD Tube</text>
<text x="14.5" y="83.5">1V5</text>
<text x="24.8" y="82.7">N5_DOT</text>
<text x="80.5" y="83.5">1V5</text>
<text x="90.9" y="82.7">N6_DOT</text>
<text x="24.6" y="85.2">N5_LINE</text>
<text x="90.6" y="85.2">N6_LINE</text>
<text x="29.7" y="93.7">VPP</text>
<text x="95.8" y="93.7">VPP</text>
<text x="19.3" y="97">12</text>
<text x="85.3" y="97">12</text>
<text x="33.3" y="110.7">GND</text>
<text x="99.3" y="110.7">GND</text>
<text x="36.1" y="127.9">VPP</text>
<text x="59.2" y="131.1">HV5812WG-G</text>
<text x="79.2" y="129.2">5V0</text>
<text x="136.4" y="127.9">VPP</text>
<text x="159.5" y="131.1">HV5812WG-G</text>
<text x="179.6" y="129.2">5V0</text>
<text x="87.8" y="137.9">SDIN</text>
<text x="188" y="137.9">SDOUT</text>
<text x="25.8" y="138.5">SDOUT</text>
<text x="27.8" y="143.8">N2_C</text>
<text x="27.8" y="141.3">N2_D</text>
<text x="87.9" y="142.9">N1_F</text>
<text x="87.9" y="140.4">N1_E</text>
<text x="127.3" y="141">N4_D</text>
<text x="127.3" y="143.6">N4_C</text>
<text x="188.3" y="140.2">N3_E</text>
<text x="188.3" y="142.7">N3_F</text>
<text x="18.8" y="145.2">100nF</text>
<text x="27.9" y="146.4">N2_B</text>
<text x="27.9" y="148.9">N2_A</text>
<text x="87.9" y="145.5">N1_G</text>
<text x="87.9" y="148">N1_A</text>
<text x="101.3" y="145.2">100nF</text>
<text x="120.4" y="146.5">100nF N4_B</text>
<text x="127.4" y="148.7">N4_A</text>
<text x="188.2" y="147.8">N3_A</text>
<text x="188.2" y="145.3">N3_G</text>
<text x="201.7" y="145.2">100nF</text>
<text x="229.1" y="144.5">5V0</text>
<text x="235.5" y="144.5">VPP</text>
<text x="250.7" y="144.5">1V5</text>
<text x="27" y="151.2">N2_G</text>
<text x="27.5" y="153.8">N2_F</text>
<text x="87.9" y="155.6">N1_D</text>
<text x="87.9" y="150.5">N1_B</text>
<text x="87.9" y="153.1">N1_C</text>
<text x="127.3" y="153.7">N4_F</text>
<text x="127.3" y="151.2">N4_G</text>
<text x="188.2" y="155.7">N3_D</text>
<text x="188.3" y="152.9">N3_C</text>
<text x="188.3" y="150.4">N3_B</text>
<text x="261.7" y="155.6">BLANK</text>
<text x="13" y="156.4">GND</text>
<text x="22.3" y="158.5">N5_LINE</text>
<text x="22.6" y="161">N5_DOT</text>
<text x="27.3" y="156.3">N2_E</text>
<text x="95.5" y="156.4">GND</text>
<text x="114.6" y="157.7">GND</text>
<text x="123.1" y="158.9">N6_LINE</text>
<text x="123.8" y="161.4">N6_DOT</text>
<text x="127.4" y="156.3">N4_E</text>
<text x="195.8" y="156.4">GND</text>
<text x="221.8" y="156.3">LATCH</text>
<text x="223.6" y="158.8">SCLK</text>
<text x="261.8" y="158.2">SDIN</text>
<text x="26.3" y="166.5">BLANK</text>
<text x="87.8" y="165.8">LATCH</text>
<text x="126.6" y="166.5">BLANK</text>
<text x="188.1" y="165.8">LATCH</text>
<text x="250.4" y="166.5">GND</text>
<text x="87.7" y="168.3">SCLK</text>
<text x="188" y="168.3">SCLK</text>
<text x="35.8" y="176.7">GND</text>
<text x="136.1" y="176.7">GND</text>
</g>
<g font-size=".9" fill="#a00000">
<text x="58.9" y="23.3">A</text>
<text x="123.7" y="23.3">A</text>
<text x="187.2" y="23.3">A</text>
<text x="252" y="23.3">A</text>
<text x="52.8" y="29.4">F</text>
<text x="63.8" y="29.7">B</text>
<text x="117.6" y="29.4">F</text>
<text x="128.5" y="29.7">B</text>
<text x="181.1" y="29.4">F</text>
<text x="192" y="29.7">B</text>
<text x="245.9" y="29.4">F</text>
<text x="256.8" y="29.7">B</text>
<text x="57.4" y="35.5">G</text>
<text x="122.2" y="35.5">G</text>
<text x="185.7" y="35.5">G</text>
<text x="250.4" y="35.5">G</text>
<text x="51.3" y="41.4">E</text>
<text x="62.2" y="41.9">C</text>
<text x="116.1" y="41.4">E</text>
<text x="127" y="41.9">C</text>
<text x="179.6" y="41.4">E</text>
<text x="190.5" y="41.9">C</text>
<text x="244.3" y="41.4">E</text>
<text x="255.3" y="41.9">C</text>
<text x="55.9" y="47.5">D</text>
<text x="120.6" y="47.5">D</text>
<text x="184.1" y="47.5">D</text>
<text x="248.9" y="47.5">D</text>
</g>
</svg>
